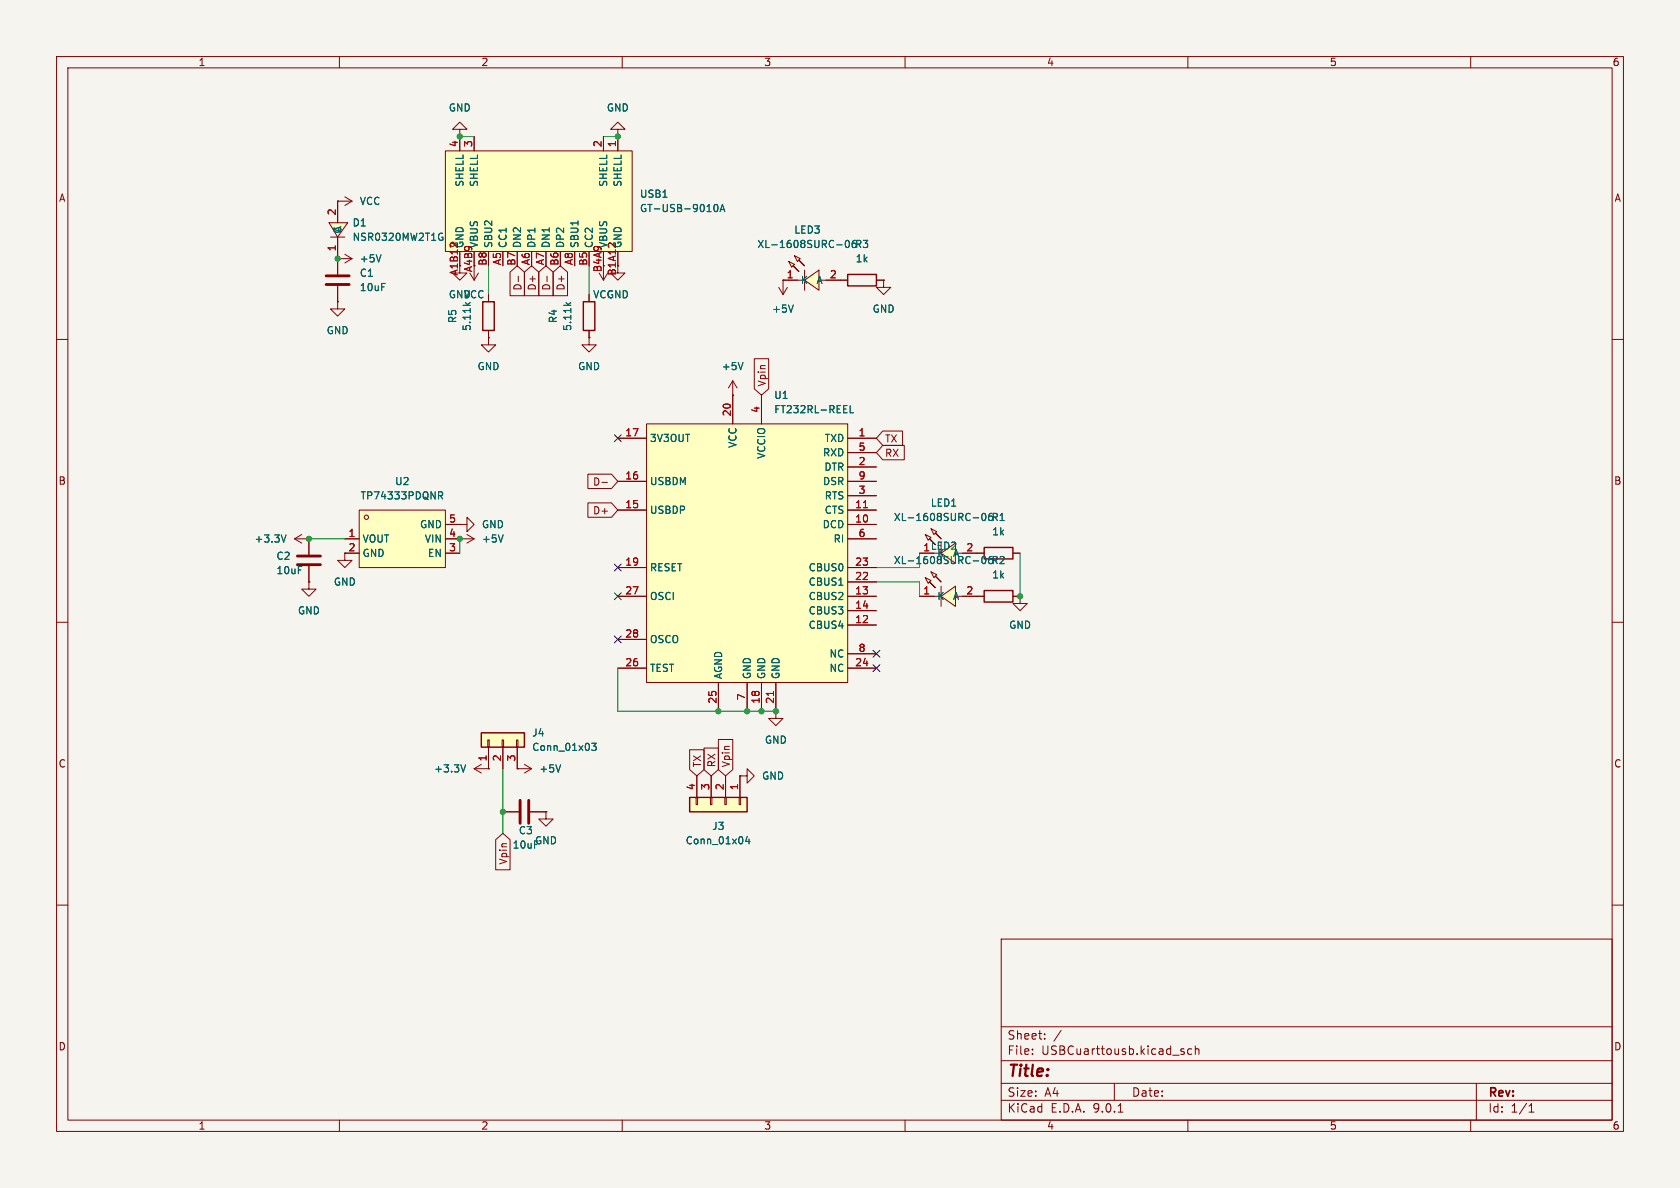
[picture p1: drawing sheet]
<svg xmlns="http://www.w3.org/2000/svg" width="297mm" height="210mm" viewBox="0 0 297 210" stroke-linecap="round" stroke-linejoin="round" font-family="sans-serif">
<path d="M0 0h297v210h-297z" fill="#f5f4ef" stroke="#f5f4ef" stroke-width=".18"/>
<g fill="none" stroke="#840000" stroke-width=".18">
<path d="M10 10h277v190h-277zM12 12h273v186h-273zM60 10v2M110 10v2M160 10v2M210 10v2M260 10v2M81.3 22.9h1.2l-1.2-1.3-1.3 1.3h1.3v1.2M81.3 24.1h.1M109.2 22.9h1.3l-1.3-1.3-1.3 1.3h1.3v1.2M109.2 24.1h.1M81.3 47v1.3h1.2l-1.2 1.2-1.3-1.2h1.3"/>
<path d="M83.1 48.3l.7 1.2M83.8 47v2.5M84.6 48.3l-.8 1.2M86.4 59.7v1.3h1.2l-1.2 1.2-1.3-1.2h1.3M86.4 59.7h.1M86.4 52.1v1.2M86.4 58.4v1.3M10 60h2M285 60h2M10 110h2M180.3 105.4v1.3h1.3l-1.3 1.3-1.2-1.3h1.2M180.3 105.4h.1"/>
<path d="M285 110h2M10 160h2M177 166h108v32h-108zM285 160h2M60 198v2M110 198v2M160 198v2M177 194.5h108M177 191.5h108M177 187.5h108M177 181.5h108M182.5 186.3v.1"/>
<path d="M182.5 185.5v.1M184.7 183.6v.1M184.7 182.8v.1M187.6 182.1l-1.3 2M197 191.5v3M197.7 196.6h.8M209 185.9l.3 .1 .1 .2-.2 .2h-.3M209 185.4l.3 .1M210 198v2M210.7 185.5l-.5-.1-.2 .3v.4l.1 .2h.6M211.3 185.5l.2-.1 .4 .1 .1 .9M211.3 184.9v1.5"/>
<path d="M260 198v2M261 191.5v6.5M270.3 196.6h.9M270.3 195.5l.4-.4v1.5"/>
</g>
<path d="M85.3 53.3h2.1v5.1h-2.1z" fill="none" stroke="#840000" stroke-width=".25"/>
<path d="M82.3 53.5l.5 .5M83.1 53.5l-.5 .4" fill="none" stroke="#006464" stroke-width=".18"/>
<path d="M78.7 26.7h33.1v17.8h-33.1z" fill="#ffffc2"/>
<g fill="none" stroke="#840000" stroke-width=".18">
<path d="M78.7 26.7h33.1v17.8h-33.1zM81.3 24.1v2.6M83.8 24.1v2.6M106.7 24.1v2.6M109.2 24.1v2.6M137.7 50.8l.7 1.3M138.4 49.5h.1M138.4 49.5v2.6M139.2 50.8l-.8 1.3M148.6 49.5h1.3M154.9 49.5h1.3M156.2 49.5v1.3h1.3l-1.3 1.3-1.3-1.3h1.3"/>
<path d="M156.2 49.5h.1M129.5 69.9h.1M129.5 67.3l-.7 1.3M129.5 67.3l.8 1.3M129.5 67.3v2.6"/>
<circle cx="80" cy="43.2" r=".38"/>
</g>
<path d="M79.7 43h.4" fill="none" stroke="#a90000" stroke-width=".18"/>
<path d="M126.3 36.3l.2-.2a.68 .68 0 0 1 .4 .7 .68 .68 0 0 1-.4 .6l-.2-.1-.1-.4zM127.3 37.4l.4-1.3 .4 1.3M127.4 37h.6M140.2 53.9l-.4 1.3M131.4 64.1l-.5 1.2" fill="none" stroke="#006464" stroke-width=".18"/>
<path d="M149.9 48.5h5v2h-5z" fill="none" stroke="#840000" stroke-width=".25"/>
<path d="M114.3 74.9h35.6v45.8h-35.6z" fill="#ffffc2"/>
<g fill="none" stroke="#840000" stroke-width=".18">
<path d="M109.2 77.5h5.1M114.3 74.9h35.6v45.8h-35.6zM129.5 69.9v5M134.6 69.9v5M149.9 77.5h5M109.2 85.1h5.1M109.2 90.2h5.1M149.9 85.1h5M149.9 90.2h5M149.9 80h5M149.9 82.6h5M149.9 87.6h5"/>
<path d="M149.9 92.7h5M149.9 95.3h5M109.2 100.3h5.1M109.2 105.4h5.1M109.2 113h5.1M109.2 118.1h5.1M149.9 100.3h5M149.9 105.4h5M149.9 118.1h5M149.9 102.9h5M149.9 108h5M149.9 110.5h5"/>
<path d="M149.9 115.6h5M127 120.7v5M132.1 120.7v5M134.6 120.7v5M137.2 120.7v5"/>
</g>
<path d="M152.6 89.8h.8M136.7 122.2v.7" fill="none" stroke="#a90000" stroke-width=".18"/>
<path d="M150.3 71.7v1.3h.6" fill="none" stroke="#006464" stroke-width=".18"/>
<g fill="#ffffc2">
<path d="M139.4 46.2l1.1 .5-.6 .5z"/>
<path d="M140.5 45.2l1 .5-.5 .5z"/>
<path d="M140.2 47l1 1z"/>
<path d="M141.2 46l1 1z"/>
<path d="M142.2 49.5l2.6-1.7v3.5z"/>
</g>
<g fill="none" stroke="#840000" stroke-width=".18">
<path d="M138.4 49.5h3.8M139.4 46.2l1.1 .5-.6 .5zM140.5 45.2l1 .5-.5 .5zM141.2 48l-1-1 1 1M142.2 47l-1-1 1 1M142.2 49.5l2.6-1.7v3.5zM142.2 47.8v3.5M144.8 49.5h3.8M172.7 97.8h1.3M179.1 97.8h1.2M172.7 105.4h1.3M179.1 105.4h1.2"/>
<path d="M130.8 137.2h1.3v-1.3l1.2 1.3-1.2 1.2v-1.2M130.8 137.2h.1M137.2 125.7v1.3h1.2l-1.2 1.3-1.3-1.3h1.3M137.2 125.7h.1"/>
</g>
<path d="M147.9 43.3h1M149.6 42.6l.1-.1a.68 .68 0 0 1 .5 .6 .68 .68 0 0 1-.5 .7 .84 .84 0 0 1-.1-1.2z" fill="none" stroke="#006464" stroke-width=".18"/>
<path d="M174 96.8h5.1v2h-5.1zM174 104.4h5.1v2h-5.1z" fill="none" stroke="#840000" stroke-width=".25"/>
<path d="M121.9 141h10.2v2.5h-10.2z" fill="#ffffc2"/>
<path d="M121.9 141h10.2v2.5h-10.2z" fill="none" stroke="#840000" stroke-width=".25"/>
<path d="M123.2 137.2v3.8M125.7 137.2v3.8M128.3 137.2v3.8M130.8 137.2v3.8M123.1 141h.2v1.2h-.2zM125.6 141h.3v1.2h-.3zM128.1 141h.3v1.2h-.3zM130.7 141h.2v1.2h-.2z" fill="none" stroke="#840000" stroke-width=".18"/>
<path d="M132.1 147.8l-.3 .9h.8M132.4 148.3v.9" fill="none" stroke="#006464" stroke-width=".18"/>
<g fill="#ffffc2">
<path d="M163.6 102.1l1 .5-.5 .5z"/>
<path d="M164.6 101.1l1 .5-.5 .5z"/>
<path d="M164.3 102.9l1 1z"/>
<path d="M165.3 101.9l1.1 1z"/>
<path d="M166.4 105.4l2.5-1.8v3.6z"/>
</g>
<path d="M162.6 105.4h3.8M163.6 102.1l1 .5-.5 .5zM164.6 101.1l1 .5-.5 .5zM165.3 103.9l-1-1 1 1M166.4 102.9l-1.1-1 1.1 1M166.4 105.4l2.5-1.8v3.6zM166.4 103.6v3.6M168.9 105.4h3.8" fill="none" stroke="#840000" stroke-width=".18"/>
<path d="M172.1 99.2h.9M173.7 98.5l.2-.1a.68 .68 0 0 1 .4 .6 .68 .68 0 0 1-.4 .6l-.2-.1-.1-.3z" fill="none" stroke="#006464" stroke-width=".18"/>
<g fill="#ffffc2">
<path d="M163.6 94.5l1 .5-.5 .5z"/>
<path d="M164.6 93.5l1 .5-.5 .5z"/>
<path d="M164.3 95.3l1 1z"/>
<path d="M165.3 94.2l1.1 1.1z"/>
<path d="M166.4 97.8l2.5-1.8v3.6z"/>
</g>
<g fill="none" stroke="#840000" stroke-width=".18">
<path d="M162.6 97.8h2.5M163.6 94.5l1 .5-.5 .5zM164.6 93.5l1 .5-.5 .5zM165.3 96.3l-1-1 1 1M166.4 95.3l-1.1-1.1 1.1 1.1M166.4 97.8l2.5-1.8v3.6zM166.4 96v3.6M168.9 97.8h3.8M91.4 135.9h.1M91.4 135.9h2.6M92.7 135.1l1.3 .8M94 135.9l-1.3 .8"/>
<path d="M88.9 143.5h2.8M93.7 143.5h2.8M96.5 143.5v1.3h1.3l-1.3 1.3-1.3-1.3h1.3M96.5 143.5h.1"/>
</g>
<path d="M172.1 91.5h.9M173.7 90.9l.2-.2a.68 .68 0 0 1 .4 .7 .68 .68 0 0 1-.4 .6l-.2-.1-.1-.4zM99.1 135.2l-.4 1.3" fill="none" stroke="#006464" stroke-width=".18"/>
<path d="M91.9 141.5v4M93.5 141.5v4" fill="none" stroke="#840000" stroke-width=".51"/>
<path d="M85.1 129.5h7.6v2.6h-7.6z" fill="#ffffc2"/>
<path d="M85.1 129.5h7.6v2.6h-7.6z" fill="none" stroke="#840000" stroke-width=".25"/>
<g fill="none" stroke="#840000" stroke-width=".18">
<path d="M59.7 53.3v1.3h1.3l-1.3 1.3-1.3-1.3h1.3M59.7 53.3h.1M104.1 59.7v1.3h1.3l-1.3 1.2-1.2-1.2h1.2M104.1 59.7h.1M109.2 47v1.3h1.3l-1.3 1.2-1.3-1.2h1.3M52.1 95.3h2.5M52.1 95.3l1.2 .7M53.3 94.5l-1.2 .8M54.6 95.3h.1M81.3 92.7h1.2v-1.3l1.3 1.3-1.3 1.3v-1.3M81.3 92.7h.1M81.3 95.3h.1"/>
<path d="M81.3 95.3h2.5M82.5 94.5l1.3 .8M83.8 95.3l-1.3 .7M83.8 135.9l1.3 .8M83.8 135.9h2.6M85.1 135.1l-1.3 .8M86.2 130.8h.3v1.3h-.3zM86.4 135.9h.1M86.4 132.1v3.8M88.8 130.8h.2v1.3h-.2zM88.9 132.1v3.8M91.3 130.8h.3v1.3h-.3z"/>
<path d="M91.4 132.1v3.8"/>
</g>
<path d="M50.6 94.6l-.5 1.2M89 94.6l-.5 1.2M82.3 135.2l-.4 1.3M104.6 131.4h.8l-.4 .5 .3 .1v.5l-.1 .2-.6-.2" fill="none" stroke="#006464" stroke-width=".18"/>
<path d="M63.5 90.2h15.2v10.1h-15.2z" fill="#ffffc2"/>
<g fill="none" stroke="#840000" stroke-width=".18">
<path d="M59.7 45.7v2.8M59.7 50.5v2.8M54.6 95.3v2.7M61 95.3h2.5M63.5 90.2h15.2v10.1h-15.2zM63.5 97.8h-2.5v1.3h1.2l-1.2 1.2-1.3-1.2h1.3M78.7 95.3h2.6M78.7 97.8h2.6M78.7 92.7h2.6M54.6 100.1v2.8"/>
<circle cx="64.8" cy="91.4" r=".38"/>
</g>
<path d="M77.5 86.9h.5l.3 .3-.2 .3-.6 .1M77.8 87.6l.5 .6" fill="none" stroke="#006464" stroke-width=".18"/>
<path d="M57.7 50.3h4M57.7 48.8h4M52.6 98.3h4M52.6 99.8h4" fill="none" stroke="#840000" stroke-width=".51"/>
<path d="M58.2 39.4h3.3l-1.8 2.5z" fill="#ffffc2"/>
<g fill="none" stroke="#840000" stroke-width=".18">
<path d="M58.2 39.4h3.3l-1.8 2.5zM59.7 35.6h.1M59.7 35.6v3.8M59.7 35.6h2.5M61 34.8l1.2 .8M62.2 35.6l-1.2 .7M81.3 24.1h.1M81.3 24.1v2.6M83.8 24.1v2.6M106.7 24.1v2.6M109.2 24.1h.1M109.2 24.1v2.6"/>
<path d="M58.4 41.9h2.6M59.7 45.7h.1M59.7 53.3h.1M59.7 41.9v6.6M59.7 50.5v2.8M59.7 45.7h2.5M61 45l1.2 .7M62.2 45.7l-1.2 .8M86.4 59.7h.1M86.4 52.1v1.2M86.4 58.4v1.3M90.2 48.1l1.2-1.1 1.3 1.1v4.2h-2.5z"/>
<path d="M91.6 48.8v1M92.7 48.1l1.3-1.1 1.3 1.1v4.2h-2.6zM95.2 48.1l1.3-1.1 1.3 1.1v4.2h-2.6zM96.7 48.8v1M97.8 48.1l1.3-1.1 1.2 1.1v4.2h-2.5zM104.1 59.7h.1M104.1 52.1v1.2M104.1 58.4v1.3M105.9 48.3l.8 1.2M106.7 47v2.5M107.4 48.3l-.7 1.2M138.4 49.5h.1"/>
<path d="M138.4 49.5h2.6M146 49.5h3.9M154.9 49.5h1.3M156.2 49.5h.1M109.2 77.5h5.1M129.5 69.9h.1M129.5 69.9v5M133.3 63.4h2.6v5.3l-1.3 1.2-1.3-1.2zM134.6 69.9v5M149.9 77.5h5M156.1 76.2h3.5v2.5h-3.5l-1.2-1.2zM156.1 78.7h3.8v2.6h-3.8l-1.2-1.3z"/>
<path d="M54.6 95.3h.1M54.6 95.3v2.7M61 95.3h2.5M61 97.8h2.5M78.7 95.3h2.6M78.7 97.8h2.6M78.7 92.7h2.6M81.3 95.3h.1M81.3 92.7h.1M103.9 83.8h4.2l1.1 1.3-1.1 1.3h-4.2zM103.9 88.9h4.2l1.1 1.3-1.1 1.2h-4.2zM106.4 85.3h1"/>
<path d="M109.2 85.1h5.1M109.2 90.2h5.1M149.9 95.3h5M149.9 92.7h5M149.9 85.1h5M149.9 90.2h5M149.9 80h5M149.9 82.6h5M149.9 87.6h5M162.6 97.8h2.5M170.2 97.8h3.8M179.1 97.8h1.2"/>
<path d="M54.6 102.9v1.2h1.3l-1.3 1.3-1.3-1.3h1.3M54.6 102.9h.1M54.6 100.1v2.8M109.2 100.3h5.1M109.2 105.4h5.1M109.2 113h5.1M109.2 118.1h5.1M149.9 100.3h5M149.9 105.4h5M149.9 118.1h5M149.9 102.9h5M149.9 108h5"/>
<path d="M149.9 110.5h5M149.9 115.6h5M162.6 105.4h2.5M170.2 105.4h3.8M179.1 105.4h1.2M180.3 105.4h.1M86.4 135.9h.1M86.4 132.1v3.8M88.9 132.1v3.8M91.4 135.9h.1M91.4 132.1v3.8M121.9 132.5h2.6v3.5l-1.3 1.2-1.3-1.2z"/>
<path d="M123.2 137.2v3.8M124.5 132.2h2.5v3.8l-1.3 1.2-1.2-1.2zM125.7 137.2v3.8M127 130.7h2.5v5.3l-1.2 1.2-1.3-1.2zM127 120.7v5M128.3 137.2v3.8M130.8 137.2h.1M130.8 137.2v3.8M132.1 120.7v5M134.6 120.7v5M137.2 125.7h.1M137.2 120.7v5"/>
<path d="M87.6 148.4l1.3-1.1 1.3 1.1v5.4h-2.6zM88.9 143.5h2.8M93.7 143.5h2.8M96.5 143.5h.1"/>
</g>
<g fill="none" stroke="#006464" stroke-width=".18">
<path d="M126.3 36.3l.2-.2a.68 .68 0 0 1 .4 .7 .68 .68 0 0 1-.4 .6l-.2-.1-.1-.4zM127.3 37.4l.4-1.3 .4 1.3M127.4 37h.6M67.4 45l-.5 1.3M77.9 41.2l.3 .1M78.1 41.9h.2v.5l-.4 .1M82.3 53.5l.5 .5M83.1 53.5l-.5 .4M100.1 53.5l.4 .5M100.9 53.5l-.5 .4M140.2 53.9l-.4 1.3M147.9 43.3h1"/>
<path d="M149.6 42.6l.1-.1a.68 .68 0 0 1 .5 .6 .68 .68 0 0 1-.5 .7 .84 .84 0 0 1-.1-1.2zM131.4 64.1l-.5 1.2M150.3 71.7v1.3h.6M50.6 94.6l-.5 1.2M77.5 86.9h.5l.3 .3-.2 .3-.6 .1M77.8 87.6l.5 .6M89 94.6l-.5 1.2M172.1 99.2h.9M172.1 91.5h.9M173.7 98.5l.2-.1a.68 .68 0 0 1 .4 .6 .68 .68 0 0 1-.4 .6l-.2-.1-.1-.3zM173.7 90.9l.2-.2a.68 .68 0 0 1 .4 .7 .68 .68 0 0 1-.4 .6l-.2-.1-.1-.4zM82.3 135.2l-.4 1.3"/>
<path d="M99.1 135.2l-.4 1.3M104.6 131.4h.8l-.4 .5 .3 .1v.5l-.1 .2-.6-.2M132.1 147.8l-.3 .9h.8M132.4 148.3v.9"/>
</g>
<path d="M103.1 53.3h2.1v5.1h-2.1z" fill="none" stroke="#840000" stroke-width=".25"/>
<path d="M81.3 24.1h2.5M106.7 24.1h2.5M86.4 47v5.1M104.1 47v5.1M54.6 95.3h6.4M81.3 95.3v2.5M162.6 97.8v2.5h-7.7M180.3 97.8v7.6M109.2 118.1v7.6h28M154.9 102.9h7.7v2.5M88.9 135.9v11.4" fill="none" stroke="#009600" stroke-width=".18"/>
<path d="M108.6 76.9l1.2 1.2M109.8 76.9l-1.2 1.2M108.6 99.7l1.2 1.2M109.8 99.7l-1.2 1.2M108.6 104.8l1.2 1.2M108.6 112.4l1.2 1.2M109.8 104.8l-1.2 1.2M109.8 112.4l-1.2 1.2M154.3 117.5l1.2 1.2M154.3 115l1.2 1.2M155.5 117.5l-1.2 1.2M155.5 115l-1.2 1.2" fill="none" stroke="#000084" stroke-width=".18"/>
<path d="M79.7 43h.4M152.6 89.8h.8M136.7 122.2v.7" fill="none" stroke="#a90000" stroke-width=".18"/>
<g fill="#009600" stroke="#009600" stroke-width=".18">
<circle cx="81.3" cy="95.3" r=".46"/>
<circle cx="54.6" cy="95.3" r=".46"/>
<circle cx="59.7" cy="45.7" r=".46"/>
<circle cx="109.2" cy="24.1" r=".46"/>
<circle cx="81.3" cy="24.1" r=".46"/>
<circle cx="134.6" cy="125.7" r=".46"/>
<circle cx="137.2" cy="125.7" r=".46"/>
<circle cx="127" cy="125.7" r=".46"/>
<circle cx="180.3" cy="105.4" r=".46"/>
<circle cx="132.1" cy="125.7" r=".46"/>
<circle cx="88.9" cy="143.5" r=".46"/>
</g>
<text font-size="2.8" fill="#840000" x="178" y="190.9">Title:</text>
<g font-size="2.1" fill="#840000">
<text x="178" y="184">Sheet:</text>
<text x="178" y="186.7">File:</text>
<text x="184.1" y="186.7">USBCuarttousb.kicad_sch</text>
<text x="178" y="196.9">KiCad</text>
<text x="178" y="194.1">Size:</text>
<text x="184.7" y="194.1">A4</text>
<text x="185.7" y="196.9">E.D.A.</text>
<text x="193.3" y="196.9">9.0.1</text>
<text x="200" y="194.1">Date:</text>
<text x="263" y="194.3">Rev:</text>
<text x="263" y="196.9">Id:</text>
<text x="267.1" y="196.9">1/1</text>
</g>
<g font-size="1.8" fill="#840000">
<text x="35" y="11.9">1</text>
<text x="85" y="11.9">2</text>
<text x="135" y="11.9">3</text>
<text x="185" y="11.9">4</text>
<text x="235" y="11.9">5</text>
<text x="285" y="11.9">6</text>
<text x="10.3" y="35.9">A</text>
<text x="285.3" y="35.9">A</text>
<text x="92.4" y="51.5" transform="rotate(-90 92.4 51.5)">D-</text>
<text x="94.9" y="51.5" transform="rotate(-90 94.9 51.5)">D+</text>
<text x="97.5" y="51.5" transform="rotate(-90 97.5 51.5)">D-</text>
<text x="100" y="51.5" transform="rotate(-90 100 51.5)">D+</text>
<text x="135.6" y="68.4" transform="rotate(-90 135.6 68.4)">Vpin</text>
<text x="156.4" y="78.4">TX</text>
<text x="156.4" y="81">RX</text>
<text x="10.3" y="85.9">B</text>
<text x="104.7" y="86">D-</text>
<text x="285.3" y="85.9">B</text>
<text x="104.7" y="91.1">D+</text>
<text x="61.5" y="97.5">2</text>
<text x="10.3" y="135.9">C</text>
<text x="124.1" y="135.7" transform="rotate(-90 124.1 135.7)">TX</text>
<text x="126.7" y="135.7" transform="rotate(-90 126.7 135.7)">RX</text>
<text x="129.2" y="135.7" transform="rotate(-90 129.2 135.7)">Vpin</text>
<text x="285.3" y="135.9">C</text>
<text x="89.9" y="152.9" transform="rotate(-90 89.9 152.9)">Vpin</text>
<text x="10.3" y="185.9">D</text>
<text x="285.3" y="185.9">D</text>
<text x="35" y="199.9">1</text>
<text x="85" y="199.9">2</text>
<text x="135" y="199.9">3</text>
<text x="185" y="199.9">4</text>
<text x="235" y="199.9">5</text>
<text x="285" y="199.9">6</text>
</g>
<g font-size="1.8" fill="#006464">
<text x="79.2" y="19.9">GND</text>
<text x="107.2" y="19.9">GND</text>
<text x="82.1" y="33.1" transform="rotate(-90 82.1 33.1)">SHELL</text>
<text x="84.7" y="33.1" transform="rotate(-90 84.7 33.1)">SHELL</text>
<text x="107.5" y="33.1" transform="rotate(-90 107.5 33.1)">SHELL</text>
<text x="110.1" y="33.1" transform="rotate(-90 110.1 33.1)">SHELL</text>
<text x="113" y="35.2">USB1</text>
<text x="60.6" y="41.2" transform="rotate(-90 60.6 41.2)">A</text>
<text x="62.2" y="40.2">D1</text>
<text x="63.5" y="36.4">VCC</text>
<text x="113" y="37.7">GT-USB-9010A</text>
<text x="140.3" y="41.5">LED3</text>
<text x="62.2" y="42.8">NSR0320MW2T1G</text>
<text x="63.5" y="46.6">+5V</text>
<text x="84.7" y="43.9" transform="rotate(-90 84.7 43.9)">VBUS</text>
<text x="87.2" y="43.9" transform="rotate(-90 87.2 43.9)">SBU2</text>
<text x="89.8" y="43.9" transform="rotate(-90 89.8 43.9)">CC1</text>
<text x="92.3" y="43.9" transform="rotate(-90 92.3 43.9)">DN2</text>
<text x="94.8" y="43.9" transform="rotate(-90 94.8 43.9)">DP1</text>
<text x="97.4" y="43.9" transform="rotate(-90 97.4 43.9)">DN1</text>
<text x="99.9" y="43.9" transform="rotate(-90 99.9 43.9)">DP2</text>
<text x="102.5" y="43.9" transform="rotate(-90 102.5 43.9)">SBU1</text>
<text x="133.8" y="44">XL-1608SURC-06</text>
<text x="151.1" y="44">R3</text>
<text x="151.2" y="46.6">1k</text>
<text x="63.5" y="49.1">C1</text>
<text x="63.5" y="51.7">10uF</text>
<text x="79.2" y="52.9">GND</text>
<text x="81.9" y="52.9">VCC</text>
<text x="104.8" y="52.9">VCC</text>
<text x="107.2" y="52.9">GND</text>
<text x="141.5" y="50.4">K</text>
<text x="144.3" y="50.4">A</text>
<text x="57.7" y="59.3">GND</text>
<text x="80.9" y="57.2" transform="rotate(-90 80.9 57.2)">R5</text>
<text x="83.4" y="58.6" transform="rotate(-90 83.4 58.6)">5.11k</text>
<text x="98.7" y="57.2" transform="rotate(-90 98.7 57.2)">R4</text>
<text x="101.2" y="58.6" transform="rotate(-90 101.2 58.6)">5.11k</text>
<text x="136.4" y="55.5">+5V</text>
<text x="154.2" y="55.5">GND</text>
<text x="84.3" y="65.6">GND</text>
<text x="102.1" y="65.6">GND</text>
<text x="127.5" y="65.6">+5V</text>
<text x="136.8" y="70.7">U1</text>
<text x="136.8" y="73.3">FT232RL-REEL</text>
<text x="114.8" y="78.3">3V3OUT</text>
<text x="130.4" y="79.3" transform="rotate(-90 130.4 79.3)">VCC</text>
<text x="135.5" y="81.2" transform="rotate(-90 135.5 81.2)">VCCIO</text>
<text x="145.4" y="80.9">RXD</text>
<text x="145.6" y="83.4">DTR</text>
<text x="145.7" y="78.3">TXD</text>
<text x="63.6" y="88.5">TP74333PDQNR</text>
<text x="69.7" y="86">U2</text>
<text x="114.8" y="86">USBDM</text>
<text x="145.4" y="86">DSR</text>
<text x="145.7" y="88.5">RTS</text>
<text x="164.5" y="89.8">LED1</text>
<text x="74.2" y="93.6">GND</text>
<text x="85.1" y="93.6">GND</text>
<text x="114.8" y="91">USBDP</text>
<text x="145.3" y="93.6">DCD</text>
<text x="145.7" y="91">CTS</text>
<text x="157.9" y="92.3">XL-1608SURC-06</text>
<text x="175.2" y="92.3">R1</text>
<text x="175.3" y="94.8">1k</text>
<text x="44.9" y="96.1">+3.3V</text>
<text x="48.8" y="99.2">C2</text>
<text x="48.8" y="101.7">10uF</text>
<text x="64" y="96.1">VOUT</text>
<text x="64" y="98.7">GND</text>
<text x="75" y="96.1">VIN</text>
<text x="75.5" y="98.7">EN</text>
<text x="85.1" y="96.1">+5V</text>
<text x="114.8" y="101.2">RESET</text>
<text x="142.9" y="101.2">CBUS0</text>
<text x="147.3" y="96.1">RI</text>
<text x="157.9" y="99.9">XL-1608SURC-06</text>
<text x="165.6" y="98.7">K</text>
<text x="168.4" y="98.7">A</text>
<text x="175.2" y="99.9">R2</text>
<text x="58.9" y="103.7">GND</text>
<text x="114.8" y="106.3">OSCI</text>
<text x="142.9" y="103.7">CBUS1</text>
<text x="142.9" y="106.3">CBUS2</text>
<text x="165.6" y="106.3">K</text>
<text x="168.4" y="106.3">A</text>
<text x="175.3" y="102.5">1k</text>
<text x="52.6" y="108.8">GND</text>
<text x="114.8" y="113.9">OSCO</text>
<text x="142.9" y="108.8">CBUS3</text>
<text x="142.9" y="111.4">CBUS4</text>
<text x="178.3" y="111.4">GND</text>
<text x="114.8" y="119">TEST</text>
<text x="146.5" y="116.4">NC</text>
<text x="146.5" y="119">NC</text>
<text x="127.9" y="120.1" transform="rotate(-90 127.9 120.1)">AGND</text>
<text x="132.9" y="120.1" transform="rotate(-90 132.9 120.1)">GND</text>
<text x="135.5" y="120.1" transform="rotate(-90 135.5 120.1)">GND</text>
<text x="138" y="120.1" transform="rotate(-90 138 120.1)">GND</text>
<text x="94" y="130.4">J4</text>
<text x="135.1" y="131.7">GND</text>
<text x="76.7" y="136.8">+3.3V</text>
<text x="94" y="132.9">Conn_01x03</text>
<text x="95.3" y="136.8">+5V</text>
<text x="134.6" y="138">GND</text>
<text x="91.6" y="147.7">C3</text>
<text x="94.5" y="149.5">GND</text>
<text x="121.1" y="149.5">Conn_01x04</text>
<text x="125.8" y="146.9">J3</text>
<text x="90.5" y="150.2">10uF</text>
</g>
<g font-size="1.8" fill="#a90000">
<text x="81" y="26.1" transform="rotate(-90 81 26.1)">4</text>
<text x="83.6" y="26.1" transform="rotate(-90 83.6 26.1)">3</text>
<text x="106.4" y="26.1" transform="rotate(-90 106.4 26.1)">2</text>
<text x="109" y="26.1" transform="rotate(-90 109 26.1)">1</text>
<text x="59.4" y="38.2" transform="rotate(-90 59.4 38.2)">2</text>
<text x="59.4" y="44.5" transform="rotate(-90 59.4 44.5)">1</text>
<text x="82.1" y="43.9" transform="rotate(-90 82.1 43.9)">GND</text>
<text x="86.1" y="47.1" transform="rotate(-90 86.1 47.1)">B8</text>
<text x="88.6" y="47" transform="rotate(-90 88.6 47)">A5</text>
<text x="91.2" y="47.1" transform="rotate(-90 91.2 47.1)">B7</text>
<text x="93.7" y="47" transform="rotate(-90 93.7 47)">A6</text>
<text x="96.3" y="47" transform="rotate(-90 96.3 47)">A7</text>
<text x="98.8" y="47.1" transform="rotate(-90 98.8 47.1)">B6</text>
<text x="101.3" y="47" transform="rotate(-90 101.3 47)">A8</text>
<text x="103.9" y="47.1" transform="rotate(-90 103.9 47.1)">B5</text>
<text x="105" y="43.9" transform="rotate(-90 105 43.9)">CC2</text>
<text x="107.5" y="43.9" transform="rotate(-90 107.5 43.9)">VBUS</text>
<text x="110.1" y="43.9" transform="rotate(-90 110.1 43.9)">GND</text>
<text x="81" y="48.8" transform="rotate(-90 81 48.8)">A1B12</text>
<text x="83.6" y="48.2" transform="rotate(-90 83.6 48.2)">A4B9</text>
<text x="106.4" y="48.2" transform="rotate(-90 106.4 48.2)">B4A9</text>
<text x="109" y="48.8" transform="rotate(-90 109 48.8)">B1A12</text>
<text x="139" y="49.3">1</text>
<text x="146.6" y="49.3">2</text>
<text x="110.4" y="77.2">17</text>
<text x="129.3" y="73.7" transform="rotate(-90 129.3 73.7)">20</text>
<text x="134.4" y="73.1" transform="rotate(-90 134.4 73.1)">4</text>
<text x="151.7" y="77.2">1</text>
<text x="151.7" y="79.8">5</text>
<text x="151.7" y="82.3">2</text>
<text x="110.4" y="84.8">16</text>
<text x="110.4" y="89.9">15</text>
<text x="151.1" y="89.9">11</text>
<text x="151.7" y="84.8">9</text>
<text x="151.7" y="87.4">3</text>
<text x="61.5" y="95">1</text>
<text x="79.3" y="92.5">5</text>
<text x="79.3" y="95">4</text>
<text x="151.1" y="92.5">10</text>
<text x="151.7" y="95">6</text>
<text x="79.3" y="97.5">3</text>
<text x="110.4" y="100.1">19</text>
<text x="151.1" y="100.1">23</text>
<text x="163.1" y="97.5">1 LED2</text>
<text x="170.7" y="97.5">2</text>
<text x="110.4" y="105.2">27</text>
<text x="151.1" y="102.6">22</text>
<text x="151.1" y="105.2">13</text>
<text x="151.1" y="107.7">14</text>
<text x="163.1" y="105.2">1</text>
<text x="170.7" y="105.2">2</text>
<text x="110.4" y="112.8">28</text>
<text x="151.1" y="110.2">12</text>
<text x="110.4" y="117.9">26</text>
<text x="151.1" y="117.9">24</text>
<text x="151.7" y="115.3">8</text>
<text x="126.7" y="124.5" transform="rotate(-90 126.7 124.5)">25</text>
<text x="131.8" y="123.9" transform="rotate(-90 131.8 123.9)">7</text>
<text x="134.4" y="124.5" transform="rotate(-90 134.4 124.5)">18</text>
<text x="136.9" y="124.5" transform="rotate(-90 136.9 124.5)">21</text>
<text x="86.1" y="134.7" transform="rotate(-90 86.1 134.7)">1</text>
<text x="88.6" y="134.7" transform="rotate(-90 88.6 134.7)">2</text>
<text x="91.2" y="134.7" transform="rotate(-90 91.2 134.7)">3</text>
<text x="122.9" y="139.8" transform="rotate(-90 122.9 139.8)">4</text>
<text x="125.5" y="139.8" transform="rotate(-90 125.5 139.8)">3</text>
<text x="128" y="139.8" transform="rotate(-90 128 139.8)">2</text>
<text x="130.6" y="139.8" transform="rotate(-90 130.6 139.8)">1</text>
</g>
</svg>
